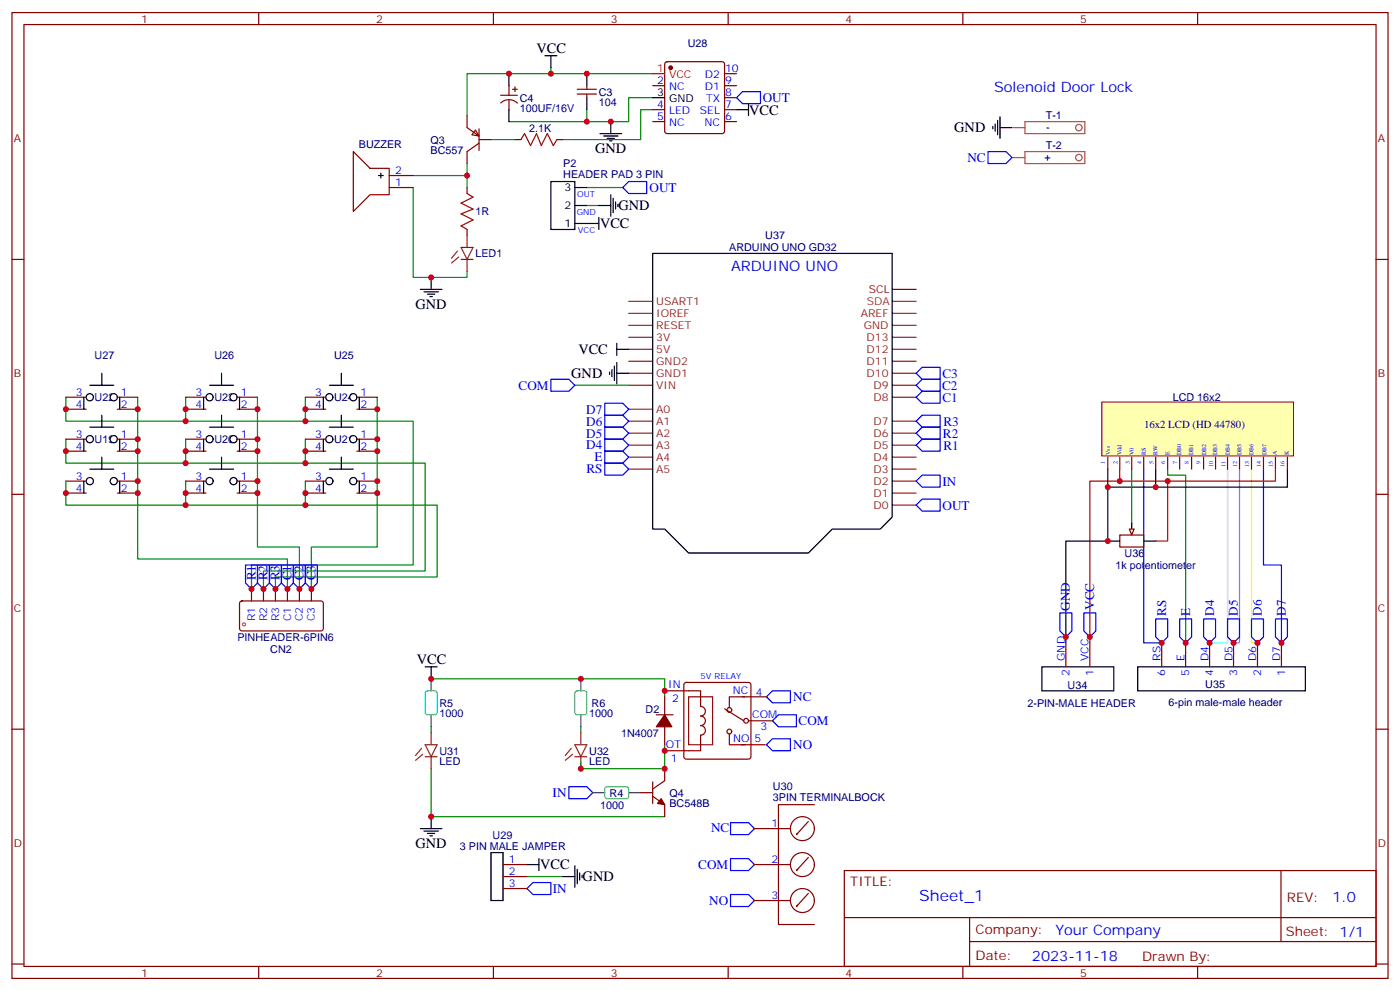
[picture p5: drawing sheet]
<svg xmlns="http://www.w3.org/2000/svg" width="412mm" height="292mm" viewBox="0 0 412 292" stroke-linecap="round" stroke-linejoin="round" font-family="sans-serif">
<g fill="none" stroke="#870000" stroke-width=".35">
<path d="M3.5 3.7h405.4v284.3h-405.4zM7.1 7.2h398.2v277.3h-398.2zM76.2 3.7v3.5M145.3 3.7v3.5M214.5 3.7v3.5M283.6 3.7v3.5M352.8 3.7v3.5M3.5 76.4h3.6M405.3 76.4h3.6M3.5 145.5h3.6M405.3 145.5h3.6M70.8 177.1l.5-.2 23.5 .1 .4 .6v7.7l-.7 .4h-23.5l-.4-.7v-7.4z"/>
<path d="M74.1 173.4v3.5M77.6 173.4v3.5M81.1 173.4v3.5M84.7 173.4v3.5M88.2 173.4v3.5M91.7 173.4v3.5M3.5 214.7h3.6M405.3 214.7h3.6M248.7 256.3h156.6v28.2h-156.6zM377.3 256.3v20.9M248.7 270.1h156.5M285.6 277.2h119.6"/>
<path d="M285.6 270.1v14.2M3.5 283.8h3.6M76.2 284.5v3.5M145.3 284.5v3.5M214.5 284.5v3.5M283.6 284.5v3.5M352.8 284.5v3.5M405.3 283.8h3.6"/>
</g>
<path d="M19.4 116.9v7.1h102.3v42.3h-47.6v7.1M40.6 116.9v47.7h44.1v8.8M54.7 116.9v7.1M75.8 116.9v44.1h12.4v12.4M90 116.9v7.1M111.1 116.9v44.1h-19.4v12.4M19.4 129.3v7h105.8v31.8h-47.6v5.3M54.7 129.3v7M90 129.3v7M19.4 141.6v7.1h109.4v21.2h-47.7v3.5M54.7 141.6v7.1M90 141.6v7.1" fill="none" stroke="#008700" stroke-width=".35"/>
<path d="M26.5 138.1h7M30 134.6v3.5" fill="none" stroke="#000" stroke-width=".35"/>
<g fill="#fff" stroke="#000" stroke-width=".35">
<circle cx="26.5" cy="141.6" r="1.06"/>
<circle cx="33.5" cy="141.6" r="1.06"/>
</g>
<path d="M19.4 141.6h6M19.4 145.2h6M34.6 141.6h6M34.6 145.2h6" fill="none" stroke="#870000" stroke-width=".35"/>
<path d="M61.7 138.1h7.1M65.3 134.6v3.5M24.7 141.6v3.6M35.3 141.6v3.6" fill="none" stroke="#000" stroke-width=".35"/>
<g fill="#fff" stroke="#000" stroke-width=".35">
<circle cx="61.7" cy="141.6" r="1.06"/>
<circle cx="68.8" cy="141.6" r="1.06"/>
</g>
<path d="M54.7 141.6h6M54.7 145.2h6M69.8 141.6h6M69.8 145.2h6" fill="none" stroke="#870000" stroke-width=".35"/>
<path d="M97 138.1h7.1M100.5 134.6v3.5M60 141.6v3.6M70.6 141.6v3.6" fill="none" stroke="#000" stroke-width=".35"/>
<g fill="#fff" stroke="#000" stroke-width=".35">
<circle cx="97" cy="141.6" r="1.06"/>
<circle cx="104.1" cy="141.6" r="1.06"/>
</g>
<path d="M90 141.6h6M90 145.2h6M105.1 141.6h6M105.1 145.2h6" fill="none" stroke="#870000" stroke-width=".35"/>
<path d="M26.5 125.8h7M30 122.2v3.6M95.2 141.6v3.6M105.8 141.6v3.6" fill="none" stroke="#000" stroke-width=".35"/>
<g fill="#fff" stroke="#000" stroke-width=".35">
<circle cx="26.5" cy="129.3" r="1.06"/>
<circle cx="33.5" cy="129.3" r="1.06"/>
</g>
<path d="M19.4 129.3h6M19.4 132.8h6M34.6 129.3h6M34.6 132.8h6" fill="none" stroke="#870000" stroke-width=".35"/>
<path d="M24.7 129.3v3.5M35.3 129.3v3.5M61.7 125.8h7.1M65.3 122.2v3.6" fill="none" stroke="#000" stroke-width=".35"/>
<g fill="#fff" stroke="#000" stroke-width=".35">
<circle cx="61.7" cy="129.3" r="1.06"/>
<circle cx="68.8" cy="129.3" r="1.06"/>
</g>
<path d="M54.7 129.3h6M54.7 132.8h6M69.8 129.3h6M69.8 132.8h6" fill="none" stroke="#870000" stroke-width=".35"/>
<path d="M60 129.3v3.5M70.6 129.3v3.5M97 125.8h7.1M100.5 122.2v3.6" fill="none" stroke="#000" stroke-width=".35"/>
<g fill="#fff" stroke="#000" stroke-width=".35">
<circle cx="97" cy="129.3" r="1.06"/>
<circle cx="104.1" cy="129.3" r="1.06"/>
</g>
<path d="M90 129.3h6M90 132.8h6M105.1 129.3h6M105.1 132.8h6" fill="none" stroke="#870000" stroke-width=".35"/>
<path d="M97 113.4h7.1M100.5 109.9v3.5M95.2 129.3v3.5M105.8 129.3v3.5" fill="none" stroke="#000" stroke-width=".35"/>
<g fill="#fff" stroke="#000" stroke-width=".35">
<circle cx="97" cy="116.9" r="1.06"/>
<circle cx="104.1" cy="116.9" r="1.06"/>
</g>
<path d="M90 116.9h6M105.1 116.9h6M90 120.5h6M105.1 120.5h6" fill="none" stroke="#870000" stroke-width=".35"/>
<path d="M61.7 113.4h7.1M65.3 109.9v3.5M95.2 116.9v3.6M105.8 116.9v3.6" fill="none" stroke="#000" stroke-width=".35"/>
<g fill="#fff" stroke="#000" stroke-width=".35">
<circle cx="61.7" cy="116.9" r="1.06"/>
<circle cx="68.8" cy="116.9" r="1.06"/>
</g>
<path d="M54.7 116.9h6M69.8 116.9h6M54.7 120.5h6M69.8 120.5h6" fill="none" stroke="#870000" stroke-width=".35"/>
<path d="M26.5 113.4h7M30 109.9v3.5M60 116.9v3.6M70.6 116.9v3.6" fill="none" stroke="#000" stroke-width=".35"/>
<g fill="#fff" stroke="#000" stroke-width=".35">
<circle cx="26.5" cy="116.9" r="1.06"/>
<circle cx="33.5" cy="116.9" r="1.06"/>
</g>
<g fill="none" stroke="#870000" stroke-width=".35">
<path d="M196 18.4l.5-.2h16.2l.5 .2 .2 .5v19.7l-.2 .5-.5 .2h-16.2l-.5-.2-.2-.5v-19.7zM137.6 34v3.6l3.5 2.4M140.1 38.3l1 1.7-2.1-.3zM141.1 37.9v6.4M147.5 28h4.9M147.5 30.3a3.5 3.5 0 0 1 4.9 0M149.9 25.2v2.8M149.9 29.5v2.8M151 26.3h1.4M151.7 25.6v1.4M170 27.7h5.7M170 26.3h5.7"/>
<path d="M172.9 25.2v1.1M172.9 27.7v1.1M192.3 25.2h3.5M192.3 32.3h3.5M192.3 35.8h3.5M213.4 25.2h3.6M213.4 32.3h3.6M213.4 35.8h3.6M213.4 28.8h3.6M213.4 21.7h3.6M104.1 44.6l4.9 5h5.7v7.7h-5.7l-4.9 5zM114.7 55.2h7"/>
<path d="M114.7 51.7h7M137.6 55.2v1.8M141.1 42.2l-3.5 2.4v3.6M141.1 41.1h3.5M151.7 41.1h1.8M164 41.1h1.8M137.6 67.6v1.7M19.4 116.9h6M34.6 116.9h6M19.4 120.5h6M34.6 120.5h6M314 189.3v7"/>
<path d="M321 189.3v7M342.2 189.3v7M349.2 189.3v7M356.3 189.3v7M363.4 189.3v7M370.4 189.3v7M377.5 189.3v7M193.3 210.4h5M195.8 203.4h10.6v4.6a1.41 1.41 0 0 1 1.4 1.4 1.41 1.41 0 0 1-1.4 1.4 1.41 1.41 0 0 1 1.4 1.4 1.41 1.41 0 0 1-1.4 1.4 1.41 1.41 0 0 1 1.4 1.4 1.41 1.41 0 0 1-1.4 1.4v4.6h-10.6M195.8 205.1v5.3M195.8 214v5.3M201.7 201.1l.4-.2h18.4l.5 .2 .2 .5v21.2l-.2 .5-.5 .2h-18.4l-.5-.2-.2-.5v-21.2z"/>
<path d="M213.4 208.7l5.7 3.5M214.8 216.1v3.2h4.6M218.4 219.3h7M218.7 205.1h7.1M219.4 205.1h-4.6v3.2M220.5 212.2h7M188.7 233.4h3.6M192.3 234.4l3.5 2.5v3.5M192.3 230.2v6.3M195.8 226.3v3.5l-3.5 2.5M239.9 236.9h-10.6v35.3h10.6M148.2 254.5h7"/>
<path d="M148.2 258.1h7M222.2 254.5h10.6M222.2 243.9h10.6M238.1 241.8l-3.5 3.9 .3-.3M238.1 252.4l-3.5 3.9 .3-.4M148.2 261.6h7M222.2 265.1h10.6M238.1 263l-3.5 3.9 .3-.4"/>
<circle cx="214.8" cy="215.4" r=".71"/>
<circle cx="214.8" cy="209" r=".71"/>
<circle cx="219.8" cy="212.2" r=".71"/>
<circle cx="236.4" cy="243.9" r="3.5"/>
<circle cx="236.4" cy="254.5" r="3.5"/>
<circle cx="236.4" cy="265.1" r="3.5"/>
</g>
<g fill="none" stroke="#000" stroke-width=".35">
<path d="M160.5 16.4h3.5M162.3 16.4v3.5M149.9 21.7v3.5M149.9 32.3v3.5M172.9 21.7v3.5M172.9 28.8v3.5M176.7 39.3h6.4M179.9 35.8v3.5M192.3 28.8h3.5M217 32.3h3.5M220.5 30.5v3.5M111.5 51.7h1.4"/>
<path d="M112.2 51v1.4M162.3 53.4h7v14.2h-7zM169.3 55.2h3.6M177.8 40h4.2M178.9 40.7h2.1M179.6 41.5h.7M179.9 57.3v6.4M180.6 58.4v4.2M181.3 59.4v2.2M169.3 65.8h7.1M169.3 60.5h3.6M176.4 64v3.6"/>
<path d="M176.4 60.5h3.5M182 60.1v.8M123.8 85.2h6.4M124.9 85.9h4.2M125.9 86.6h2.2M126.6 87.3h.8M127 81.7v3.5M24.7 116.9v3.6M35.3 116.9v3.6M326.3 138.1v5.3h14.1v-5.3M379.2 138.1v5.3h-38.8M326.3 143.4v15.9h-12.3v30"/>
<path d="M125.2 196.3h3.6M127 196.3v3.5M306.9 196.3h21.2v7.1h-21.2zM335.1 196.3h49.4v7.1h-49.4zM123.8 243.9h6.4M124.9 244.7h4.2M125.9 245.4h2.2M126.6 246.1h.8M127 240.4v3.5M144.6 251h3.6v14.1h-3.6zM155.2 254.5h3.5M158.7 252.8v3.5"/>
<path d="M165.8 258.1h3.5M169.3 254.9v6.3M170 255.9v4.3M170.7 257v2.1M171.4 257.7v.7"/>
</g>
<g fill="none" stroke="#008700" stroke-width=".35">
<path d="M162.3 19.9v1.8M172.9 32.3v3.5M192.3 28.8h-7.1v7h-35.3M192.3 32.3h-3.6v8.8h-22.9M192.3 21.7h-54.7v12.3M121.7 55.2v26.5h15.9v-1.8M137.6 48.2v3.5h-15.9M137.6 51.7v3.5M144.6 41.1h7.1M172.9 55.2h10.5M172.9 60.5h3.5M333.4 138.1v15.9"/>
<path d="M344 138.1v1.8h5.2v49.4M127 199.8h68.8v5.3M127 214v1.7M171.1 214v1.7M195.8 219.3v7h-24.7v-1.8M127 226.3v14.1h68.8M155.2 258.1h10.6"/>
</g>
<path d="M217 28.8l1.7-1.8h5.3v3.5h-5.3zM185.2 53.4h5.3v3.6h-5.3l-1.8-1.8zM372.2 138.1v28.2h5.3v23M225.8 219.3l1.7-1.8h5.3v3.5h-5.3zM227.5 212.2l1.8-1.8h5.3v3.6h-5.3zM227.5 203.4h5.3v3.5h-5.3l-1.7-1.8zM167.6 231.6h5.3l1.7 1.8-1.7 1.7h-5.3zM215.2 252.8h5.3l1.7 1.7-1.7 1.8h-5.3zM215.2 242.2h5.3l1.7 1.7-1.7 1.8h-5.3zM155.2 261.6l1.8-1.8h5.3v3.5h-5.3zM215.2 263.3h5.3l1.7 1.8-1.7 1.8h-5.3z" fill="none" stroke="#00f" stroke-width=".35"/>
<g fill="none" stroke="#8c2424" stroke-width=".35">
<path d="M134.8 73.9l-1.8 2.1M135.1 75.7l-2.1 1.7M135.8 72.8h3.5l-1.7 3.6zM135.8 76.4h3.5M137.6 69.3v3.5M137.6 76.4v3.5M125.2 219.3h3.6l-1.8 3.5zM127 215.7v3.6M169.3 219.3h3.6l-1.8 3.5zM171.1 215.7v3.6M124.2 220.3l-1.8 2.1M124.5 222.1l-2.1 1.7"/>
<path d="M125.2 222.8h3.6M127 222.8v3.5M168.3 220.3l-1.8 2.1M168.6 222.1l-2.1 1.7M169.3 222.8h3.6M171.1 222.8v3.5"/>
</g>
<path d="M137.6 57l1.7 1-3.5 1.8 3.5 1.8-3.5 1.4 3.5 1.7-3.5 1.8 1.8 1.1M153.5 41.1l1-1.8 1.8 3.6 1.7-3.6 1.5 3.6 1.7-3.6 1.8 3.6 1-1.8" fill="none" stroke="#a10000" stroke-width=".35"/>
<g fill="#870000" stroke="#870000" stroke-width=".35">
<path d="M194.7 235.1l1.1 1.8-2.1-.4z"/>
<path d="M195.8 210.4l2.1 3.6h-4.6z"/>
<circle cx="197.6" cy="19.9" r=".53"/>
</g>
<path d="M192.3 21.7h3.5M329.8 138.1v3.5h45.9v-3.5M329.8 141.6h-8.8v47.7M344 141.6v17.7h-3.6" fill="none" stroke="#f00" stroke-width=".35"/>
<path d="M127 199.8v3.6M171.1 199.8v3.6M127 210.4v3.6M171.1 210.4v3.6M174.6 233.4h3.6M185.2 233.4h3.5" fill="none" stroke="#4a4a4a" stroke-width=".35"/>
<path d="M125.5 203.6l.4-.2h2.2l.6 .4 .1 5.9-.5 .7h-2.4l-.6-.4-.1-5.9zM169.6 203.6l.4-.2h2.2l.6 .4 .1 5.9-.5 .7h-2.4l-.6-.4-.1-5.9zM178.4 231.8l.5-.2 5.9 .1 .4 .6-.1 2.4-.6 .4h-5.9l-.4-.7v-2.1z" fill="none" stroke="#00b5bf" stroke-width=".35"/>
<path d="M202.8 205.1h7.1v14.2h-7.1z" fill="none" stroke="#870f00" stroke-width=".35"/>
<path d="M361.6 138.1v51.2h-5.3" fill="none" stroke="#0ff" stroke-width=".35"/>
<path d="M365.1 138.1v51.2h-1.7" fill="none" stroke="#f0f" stroke-width=".35"/>
<path d="M368.7 138.1v51.2h1.7" fill="none" stroke="#ff0" stroke-width=".35"/>
<path d="M336.9 138.1v51.2h5.3" fill="none" stroke="#009" stroke-width=".35"/>
<path d="M324.6 118.4h56.4v15.8h-56.4z" fill="#ffffb0" stroke="#800000" stroke-width=".29"/>
<g fill="none" stroke="#870000" stroke-width=".35">
<path d="M326.3 134.6v3.5M329.8 134.6v3.5M333.4 134.6v3.5M336.9 134.6v3.5M340.4 134.6v3.5M344 134.6v3.5M347.5 134.6v3.5M351 134.6v3.5M354.5 134.6v3.5M358.1 134.6v3.5M361.6 134.6v3.5M365.1 134.6v3.5"/>
<path d="M368.7 134.6v3.5M372.2 134.6v3.5M375.7 134.6v3.5M379.2 134.6v3.5M329.8 157.5h7.1v3.5h-7.1z"/>
</g>
<path d="M326.3 159.3h3.5M333.4 154v1.8M336.9 159.3h3.5" fill="none" stroke="#000" stroke-width=".35"/>
<path d="M332.7 155.8h1.4l-.7 1.7z" fill="#f0f0f0" stroke="#870000" stroke-width=".35"/>
<g fill="none" stroke="#8c2424" stroke-width=".35">
<path d="M185.2 99.3h7.1M185.2 95.8h7.1M185.2 92.3h7.1M185.2 88.7h7.1M262.8 99.3h7.1M262.8 95.8h7.1M262.8 92.3h7.1M185.2 113.4h7.1M185.2 109.9h7.1M185.2 106.4h7.1M185.2 102.8h7.1M262.8 116.9h7.1"/>
<path d="M262.8 113.4h7.1M262.8 109.9h7.1M262.8 106.4h7.1M262.8 102.8h7.1M185.2 138.1h7.1M185.2 134.6h7.1M185.2 131.1h7.1M185.2 127.5h7.1M185.2 124h7.1M185.2 120.5h7.1M262.8 138.1h7.1M262.8 134.6h7.1"/>
<path d="M262.8 131.1h7.1M262.8 127.5h7.1M262.8 124h7.1M262.8 148.7h7.1M262.8 145.2h7.1M262.8 141.6h7.1"/>
</g>
<path d="M262.8 88.7h7.1" fill="none" stroke="#933" stroke-width=".35"/>
<path d="M262.8 85.2h7.1" fill="none" stroke="#900" stroke-width=".35"/>
<g fill="none" stroke="#000" stroke-width=".35">
<path d="M292.5 37.2v.7M293.2 36.5v2.1M293.9 35.5v4.2M294.6 37.6h3.5M294.6 34.4v6.3M192.3 74.6h70.5v77.6l-3.5 3.6h-14.1l-7.1 7h-35.3l-7-7h-3.5zM179.6 109.5v.7M180.3 108.8v2.1M181 107.8v4.2M181.7 102.8h3.5M181.7 101.1v3.5M181.7 106.7v6.4"/>
<path d="M181.7 109.9h3.5"/>
</g>
<g fill="none" stroke="#00f" stroke-width=".35">
<path d="M291 44.6h5.3l1.8 1.8-1.8 1.8h-5.3zM162.3 111.7h5.3l1.7 1.7-1.7 1.8h-5.3zM178.2 118.7h5.2l1.8 1.8-1.8 1.7h-5.2zM269.9 116.9l1.7-1.7h5.3v3.5h-5.3zM269.9 109.9l1.7-1.8h5.3v3.6h-5.3zM271.6 111.7h5.3v3.5h-5.3l-1.7-1.8zM178.2 136.3h5.2l1.8 1.8-1.8 1.8h-5.2zM178.2 132.8h5.2l1.8 1.8-1.8 1.7h-5.2zM178.2 129.3h5.2l1.8 1.8-1.8 1.7h-5.2zM178.2 125.8h5.2l1.8 1.7-1.8 1.8h-5.2zM178.2 122.2h5.2l1.8 1.8-1.8 1.8h-5.2zM269.9 131.1l1.7-1.8h5.3v3.5h-5.3z"/>
<path d="M269.9 124l1.7-1.8h5.3v3.6h-5.3zM271.6 125.8h5.3v3.5h-5.3l-1.7-1.8zM269.9 141.6l1.7-1.7h5.3v3.5h-5.3zM269.9 148.7l1.7-1.8h5.3v3.6h-5.3zM72.3 166.3h3.5v5.3l-1.7 1.8-1.8-1.8zM75.8 166.3h3.6v5.3l-1.8 1.8-1.8-1.8zM79.4 166.3h3.5v5.3l-1.8 1.8-1.7-1.8zM82.9 166.3h3.5v5.3l-1.7 1.8-1.8-1.8zM86.4 166.3h3.6v5.3l-1.8 1.8-1.8-1.8zM90 166.3h3.5v5.3l-1.8 1.8-1.7-1.8zM312.2 180.4h3.5v5.3l-1.7 1.8-1.8-1.8zM319.3 180.4h3.5v5.3l-1.8 1.8-1.7-1.8z"/>
<path d="M340.4 182.2h3.6v5.3l-1.8 1.8-1.8-1.8zM347.5 182.2h3.5v5.3l-1.8 1.8-1.7-1.8zM354.5 182.2h3.6v5.3l-1.8 1.8-1.8-1.8zM361.6 182.2h3.5v5.3l-1.7 1.8-1.8-1.8zM368.7 182.2h3.5v5.3l-1.8 1.8-1.7-1.8zM375.7 182.2h3.5v5.3l-1.7 1.8-1.8-1.8z"/>
</g>
<path d="M298.4 37.6h3.5M301.9 35.8h17.7v3.5h-17.7zM318.7 37.6a.95 .95 0 0 0-1.3-.9 .95 .95 0 0 0-.2 1.6 .95 .95 0 0 0 1.5-.6M298.4 46.4h3.5M301.9 44.6h17.7v3.6h-17.7zM318.7 46.4a.95 .95 0 0 0-1.3-.9 .95 .95 0 0 0-.2 1.6 .95 .95 0 0 0 1.5-.5" fill="none" stroke="#a64a4a" stroke-width=".35"/>
<path d="M169.3 113.4h15.9" fill="none" stroke="#008700" stroke-width=".35"/>
<g fill="#c00">
<circle cx="90" cy="145.2" r=".88"/>
<circle cx="54.7" cy="145.2" r=".88"/>
<circle cx="19.4" cy="145.2" r=".88"/>
<circle cx="90" cy="148.7" r=".88"/>
<circle cx="54.7" cy="148.7" r=".88"/>
<circle cx="90" cy="132.8" r=".88"/>
<circle cx="54.7" cy="132.8" r=".88"/>
<circle cx="19.4" cy="132.8" r=".88"/>
<circle cx="90" cy="136.3" r=".88"/>
<circle cx="54.7" cy="136.3" r=".88"/>
<circle cx="90" cy="120.5" r=".88"/>
<circle cx="90" cy="124" r=".88"/>
<circle cx="54.7" cy="120.5" r=".88"/>
<circle cx="54.7" cy="124" r=".88"/>
<circle cx="19.4" cy="120.5" r=".88"/>
<circle cx="75.8" cy="145.2" r=".88"/>
<circle cx="75.8" cy="141.6" r=".88"/>
<circle cx="75.8" cy="132.8" r=".88"/>
<circle cx="75.8" cy="129.3" r=".88"/>
<circle cx="75.8" cy="120.5" r=".88"/>
<circle cx="40.6" cy="145.2" r=".88"/>
<circle cx="40.6" cy="141.6" r=".88"/>
<circle cx="40.6" cy="132.8" r=".88"/>
<circle cx="40.6" cy="129.3" r=".88"/>
<circle cx="40.6" cy="120.5" r=".88"/>
<circle cx="179.9" cy="35.8" r=".88"/>
<circle cx="127" cy="81.7" r=".88"/>
<circle cx="172.9" cy="35.8" r=".88"/>
<circle cx="137.6" cy="51.7" r=".88"/>
<circle cx="149.9" cy="21.7" r=".88"/>
<circle cx="162.3" cy="21.7" r=".88"/>
<circle cx="172.9" cy="21.7" r=".88"/>
<circle cx="127" cy="240.4" r=".88"/>
<circle cx="127" cy="199.8" r=".88"/>
<circle cx="171.1" cy="199.8" r=".88"/>
<circle cx="195.8" cy="226.3" r=".88"/>
<circle cx="195.8" cy="203.4" r=".88"/>
<circle cx="171.1" cy="226.3" r=".88"/>
<circle cx="195.8" cy="221" r=".88"/>
<circle cx="111.1" cy="120.5" r=".88"/>
<circle cx="111.1" cy="129.3" r=".88"/>
<circle cx="111.1" cy="132.8" r=".88"/>
<circle cx="111.1" cy="141.6" r=".88"/>
<circle cx="111.1" cy="145.2" r=".88"/>
<circle cx="329.8" cy="141.6" r=".88"/>
<circle cx="326.3" cy="159.3" r=".88"/>
<circle cx="344" cy="141.6" r=".88"/>
<circle cx="326.3" cy="143.4" r=".88"/>
<circle cx="340.4" cy="143.4" r=".88"/>
<circle cx="314" cy="187.5" r=".88"/>
<circle cx="321" cy="187.5" r=".88"/>
<circle cx="342.2" cy="189.3" r=".88"/>
<circle cx="349.3" cy="189.3" r=".88"/>
<circle cx="356.3" cy="189.3" r=".88"/>
<circle cx="363.4" cy="189.3" r=".88"/>
<circle cx="370.4" cy="189.3" r=".88"/>
<circle cx="377.5" cy="189.3" r=".88"/>
<circle cx="74.1" cy="173.4" r=".88"/>
<circle cx="77.6" cy="173.4" r=".88"/>
<circle cx="81.1" cy="173.4" r=".88"/>
<circle cx="84.7" cy="173.4" r=".88"/>
<circle cx="88.2" cy="173.4" r=".88"/>
<circle cx="91.7" cy="173.4" r=".88"/>
</g>
<text font-size="4.6" fill="#00f" x="270.8" y="265.3">Sheet_1</text>
<g font-size="4.2">
<text x="158" y="15.7">VCC</text>
<text x="220.7" y="33.7">VCC</text>
<text x="281.1" y="39">GND</text>
<text x="175.3" y="45">GND</text>
<text x="182.2" y="61.9">GND</text>
<text x="176.7" y="67.2">VCC</text>
<text x="122.4" y="90.8">GND</text>
<text x="170.4" y="104.2">VCC</text>
<text x="168.3" y="111.3">GND</text>
<text x="122.8" y="195.6">VCC</text>
<text x="122.4" y="249.6">GND</text>
<text x="159.1" y="255.9">VCC</text>
<text x="171.6" y="259.5">GND</text>
</g>
<g font-size="4.2" fill="#00f">
<text x="292.8" y="27">Solenoid Door Lock</text>
<text x="215.4" y="79.7">ARDUINO UNO</text>
<text x="392.5" y="265.6">1.0</text>
<text x="310.9" y="275.1">Your Company</text>
<text x="304" y="282.9">2023-11-18</text>
</g>
<g font-size="3.9" fill="#00f">
<text x="224.7" y="30.1">OUT</text>
<text x="285" y="47.6">NC</text>
<text x="191.3" y="56.7">OUT</text>
<text x="277.6" y="111.2">C3</text>
<text x="152.8" y="114.7">COM</text>
<text x="277.5" y="114.7">C2</text>
<text x="277.6" y="118.3">C1</text>
<text x="172.7" y="125.3">D6</text>
<text x="172.7" y="121.7">D7</text>
<text x="277.9" y="125.3">R3</text>
<text x="172.7" y="128.8">D5</text>
<text x="277.8" y="128.8">R2</text>
<text x="172.7" y="132.3">D4</text>
<text x="175.1" y="135.9">E</text>
<text x="277.9" y="132.4">R1</text>
<text x="172.8" y="139.4">RS</text>
<text x="277.6" y="143">IN</text>
<text x="277.6" y="150">OUT</text>
<text x="75.3" y="170.9" transform="rotate(-90 75.3 170.9)">R1</text>
<text x="78.8" y="170.9" transform="rotate(-90 78.8 170.9)">R2</text>
<text x="82.4" y="170.9" transform="rotate(-90 82.4 170.9)">R3</text>
<text x="85.9" y="170.9" transform="rotate(-90 85.9 170.9)">C1</text>
<text x="89.4" y="170.9" transform="rotate(-90 89.4 170.9)">C2</text>
<text x="93" y="170.9" transform="rotate(-90 93 170.9)">C3</text>
<text x="315.2" y="179.7" transform="rotate(-90 315.2 179.7)">GND</text>
<text x="322.3" y="179.6" transform="rotate(-90 322.3 179.6)">VCC</text>
<text x="343.5" y="181.3" transform="rotate(-90 343.5 181.3)">RS</text>
<text x="350.6" y="181.3" transform="rotate(-90 350.6 181.3)">E</text>
<text x="357.6" y="181.3" transform="rotate(-90 357.6 181.3)">D4</text>
<text x="364.7" y="181.3" transform="rotate(-90 364.7 181.3)">D5</text>
<text x="371.7" y="181.3" transform="rotate(-90 371.7 181.3)">D6</text>
<text x="378.8" y="181.3" transform="rotate(-90 378.8 181.3)">D7</text>
<text x="233.7" y="206.5">NC</text>
<text x="235.3" y="213.6">COM</text>
<text x="233.6" y="220.6">NO</text>
<text x="162.8" y="234.6">IN</text>
<text x="209.5" y="245">NC</text>
<text x="205.7" y="255.8">COM</text>
<text x="162.9" y="262.8">IN</text>
<text x="208.9" y="266.4">NO</text>
</g>
<g font-size="3.9" fill="#800">
<text x="250.5" y="260.9">TITLE:</text>
<text x="379.1" y="265.6">REV:</text>
<text x="287.4" y="275.1">Company:</text>
<text x="378.7" y="275.7">Sheet: 1/1</text>
<text x="287.4" y="282.8">Date:</text>
<text x="336.4" y="282.8">Drawn By:</text>
</g>
<g font-size="3.2" fill="#800">
<text x="41.6" y="6.7">1</text>
<text x="110.8" y="6.7">2</text>
<text x="179.9" y="6.7">3</text>
<text x="249.1" y="6.7">4</text>
<text x="318.2" y="6.7">5</text>
<text x="4.1" y="41.8">A</text>
<text x="405.9" y="41.8">A</text>
<text x="4.1" y="110.9">B</text>
<text x="405.9" y="110.9">B</text>
<text x="4.1" y="180.1">C</text>
<text x="405.9" y="180.1">C</text>
<text x="4.1" y="249.2">D</text>
<text x="405.9" y="249.2">D</text>
<text x="41.6" y="287.5">1</text>
<text x="110.8" y="287.5">2</text>
<text x="179.9" y="287.5">3</text>
<text x="249.1" y="287.5">4</text>
<text x="318.2" y="287.5">5</text>
</g>
<g font-size="3.2" fill="#000080">
<text x="202.6" y="13.9">U28</text>
<text x="153.1" y="29.9">C4</text>
<text x="176.4" y="28.2">C3</text>
<text x="153.1" y="33.1">100UF/16V</text>
<text x="176.4" y="31.3">104</text>
<text x="308.1" y="35.2">T-1</text>
<text x="155.9" y="38.7">2.1K</text>
<text x="308.1" y="38.7">-</text>
<text x="105.7" y="43.6">BUZZER</text>
<text x="126.8" y="45.4">BC557</text>
<text x="126.8" y="42.3">Q3</text>
<text x="307.7" y="47.5">+</text>
<text x="308.1" y="44">T-2</text>
<text x="165.9" y="52.4">HEADER PAD 3 PIN</text>
<text x="165.9" y="49.2">P2</text>
<text x="140.1" y="63.4">1R</text>
<text x="225.4" y="70.4">U37</text>
<text x="140.1" y="75.8">LED1</text>
<text x="214.8" y="73.9">ARDUINO UNO GD32</text>
<text x="27.9" y="105.7">U27</text>
<text x="63.2" y="105.7">U26</text>
<text x="98.4" y="105.7">U25</text>
<text x="27.9" y="118">U22</text>
<text x="63.2" y="118">U23</text>
<text x="98.4" y="118">U24</text>
<text x="345.5" y="118.1">LCD 16x2</text>
<text x="337" y="126">16x2 LCD (HD 44780)</text>
<text x="27.9" y="130.4">U19</text>
<text x="63.2" y="130.4">U20</text>
<text x="98.4" y="130.4">U21</text>
<text x="328.6" y="167.4">1k potentiometer</text>
<text x="331.3" y="164">U36</text>
<text x="69.9" y="188.7">PINHEADER-6PIN6</text>
<text x="79.6" y="192.2">CN2</text>
<text x="314.5" y="202.8">U34</text>
<text x="355" y="202.7">U35</text>
<text x="129.5" y="208.1">R5</text>
<text x="174.3" y="208.1">R6</text>
<text x="190.2" y="209.8">D2</text>
<text x="302.7" y="208.1">2-PIN-MALE HEADER</text>
<text x="344.2" y="208">6-pin male-male header</text>
<text x="129.5" y="211.2">1000</text>
<text x="173.6" y="211.2">1000</text>
<text x="183" y="216.9">1N4007</text>
<text x="129.5" y="225.3">LED</text>
<text x="129.5" y="222.2">U31</text>
<text x="173.6" y="225.3">LED</text>
<text x="173.6" y="222.2">U32</text>
<text x="227.7" y="232.7">U30</text>
<text x="176.8" y="238.1">1000</text>
<text x="179.6" y="234.5">R4</text>
<text x="197.2" y="237.7">BC548B</text>
<text x="197.2" y="234.5">Q4</text>
<text x="227.7" y="235.8">3PIN TERMINALBOCK</text>
<text x="135.5" y="250.4">3 PIN MALE JAMPER</text>
<text x="145.1" y="246.9">U29</text>
</g>
<g font-size="3.2" fill="#f00">
<text x="193.6" y="21.3">1</text>
<text x="197.1" y="23.1">VCC</text>
</g>
<g font-size="3.2" fill="#00f">
<text x="207.7" y="23.1">D2</text>
<text x="213.6" y="21.3">10</text>
<text x="193.6" y="24.9">2</text>
<text x="197.1" y="26.6">NC</text>
<text x="207.7" y="26.6">D1</text>
<text x="213.6" y="28.4">8</text>
<text x="213.6" y="24.9">9</text>
<text x="193.6" y="31.9">4</text>
<text x="193.6" y="35.5">5</text>
<text x="197.1" y="33.7">LED</text>
<text x="206.2" y="33.7">SEL</text>
<text x="208" y="30.2">TX</text>
<text x="213.6" y="35.5">6</text>
<text x="213.6" y="31.9">7</text>
<text x="197.1" y="37.2">NC</text>
<text x="207.5" y="37.2">NC</text>
<text x="116.4" y="51.3">2</text>
<text x="116.4" y="54.9">1</text>
<text x="22.3" y="116.6">3</text>
<text x="35.6" y="116.6">1</text>
<text x="57.6" y="116.6">3</text>
<text x="70.9" y="116.6">1</text>
<text x="92.9" y="116.6">3</text>
<text x="106.2" y="116.6">1</text>
<text x="22.3" y="120.1">4</text>
<text x="35.6" y="120.1">2</text>
<text x="57.6" y="120.1">4</text>
<text x="70.9" y="120.1">2</text>
<text x="92.9" y="120.1">4</text>
<text x="106.2" y="120.1">2</text>
<text x="22.3" y="128.9">3</text>
<text x="35.6" y="128.9">1</text>
<text x="57.6" y="128.9">3</text>
<text x="70.9" y="128.9">1</text>
<text x="92.9" y="128.9">3</text>
<text x="106.2" y="128.9">1</text>
<text x="22.3" y="132.5">4</text>
<text x="35.6" y="132.5">2</text>
<text x="57.6" y="132.5">4</text>
<text x="70.9" y="132.5">2</text>
<text x="92.9" y="132.5">4</text>
<text x="106.2" y="132.5">2</text>
<text x="22.3" y="141.3">3</text>
<text x="35.6" y="141.3">1</text>
<text x="57.6" y="141.3">3</text>
<text x="70.9" y="141.3">1</text>
<text x="92.9" y="141.3">3</text>
<text x="106.2" y="141.3">1</text>
<text x="22.3" y="144.8">4</text>
<text x="35.6" y="144.8">2</text>
<text x="57.6" y="144.8">4</text>
<text x="70.9" y="144.8">2</text>
<text x="92.9" y="144.8">4</text>
<text x="106.2" y="144.8">2</text>
<text x="313.6" y="194.6" transform="rotate(-90 313.6 194.6)">GND</text>
<text x="320.7" y="194.6" transform="rotate(-90 320.7 194.6)">VCC</text>
<text x="341.8" y="194.6" transform="rotate(-90 341.8 194.6)">RS</text>
<text x="348.9" y="194.6" transform="rotate(-90 348.9 194.6)">E</text>
<text x="356" y="194.6" transform="rotate(-90 356 194.6)">D4</text>
<text x="363" y="194.6" transform="rotate(-90 363 194.6)">D5</text>
<text x="370.1" y="194.6" transform="rotate(-90 370.1 194.6)">D6</text>
<text x="377.1" y="194.6" transform="rotate(-90 377.1 194.6)">D7</text>
<text x="196.8" y="202.7">IN</text>
<text x="315" y="199" transform="rotate(-90 315 199)">2</text>
<text x="322.1" y="199" transform="rotate(-90 322.1 199)">1</text>
<text x="343.3" y="199" transform="rotate(-90 343.3 199)">6</text>
<text x="350.3" y="199" transform="rotate(-90 350.3 199)">5</text>
<text x="357.4" y="199" transform="rotate(-90 357.4 199)">4</text>
<text x="364.4" y="199" transform="rotate(-90 364.4 199)">3</text>
<text x="371.5" y="199" transform="rotate(-90 371.5 199)">2</text>
<text x="378.5" y="199" transform="rotate(-90 378.5 199)">1</text>
<text x="198" y="206.6">2</text>
<text x="215.9" y="204.4">NC</text>
<text x="222.6" y="204.8">4</text>
<text x="221.6" y="211.5">COM</text>
<text x="224" y="215">3</text>
<text x="196.1" y="220.3">OT</text>
<text x="216" y="218.5">NO</text>
<text x="222.2" y="218.5">5</text>
<text x="197.7" y="224.2">1</text>
<text x="227.3" y="243.6">1</text>
<text x="149.9" y="254.2">1</text>
<text x="149.9" y="257.7">2</text>
<text x="227.3" y="254.2">2</text>
<text x="149.9" y="261.2">3</text>
<text x="227.3" y="264.8">3</text>
</g>
<g font-size="3.2">
<text x="193.6" y="28.4">3</text>
<text x="197.1" y="30.2">GND</text>
<text x="166.3" y="56.3">3</text>
<text x="166.3" y="61.6">2</text>
<text x="166.3" y="66.9">1</text>
</g>
<g font-size="3.2" fill="#8d2323">
<text x="193.3" y="89.8">USART1</text>
<text x="193.3" y="93.3">IOREF</text>
<text x="253.6" y="93.3">AREF</text>
<text x="193.3" y="100.4">3V</text>
<text x="193.3" y="96.8">RESET</text>
<text x="254.5" y="96.8">GND</text>
<text x="255.3" y="100.4">D13</text>
<text x="193.3" y="107.4">GND2</text>
<text x="193.3" y="103.9">5V</text>
<text x="255.3" y="107.4">D11</text>
<text x="255.3" y="103.9">D12</text>
<text x="193.3" y="110.9">GND1</text>
<text x="255.3" y="110.9">D10</text>
<text x="193.3" y="114.5">VIN</text>
<text x="257.3" y="118">D8</text>
<text x="257.3" y="114.5">D9</text>
<text x="193.3" y="125.1">A1</text>
<text x="193.3" y="121.5">A0</text>
<text x="257.3" y="125.1">D7</text>
<text x="193.3" y="128.6">A2</text>
<text x="257.3" y="128.6">D6</text>
<text x="193.3" y="135.6">A4</text>
<text x="193.3" y="132.1">A3</text>
<text x="257.3" y="135.6">D4</text>
<text x="257.3" y="132.1">D5</text>
<text x="193.3" y="139.2">A5</text>
<text x="257.3" y="142.7">D2</text>
<text x="257.3" y="139.2">D3</text>
<text x="257.3" y="149.8">D0</text>
<text x="257.3" y="146.2">D1</text>
</g>
<text font-size="3.2" fill="#933" x="255.3" y="89.8">SDA</text>
<text font-size="3.2" fill="#900" x="256" y="86.3">SCL</text>
<g font-size="3.2" fill="#03c">
<text x="75.1" y="182.9" transform="rotate(-90 75.1 182.9)">R1</text>
<text x="78.7" y="182.9" transform="rotate(-90 78.7 182.9)">R2</text>
<text x="82.2" y="182.9" transform="rotate(-90 82.2 182.9)">R3</text>
<text x="85.7" y="182.9" transform="rotate(-90 85.7 182.9)">C1</text>
<text x="89.3" y="182.9" transform="rotate(-90 89.3 182.9)">C2</text>
<text x="92.8" y="182.9" transform="rotate(-90 92.8 182.9)">C3</text>
</g>
<g font-size="2.5" fill="#00f">
<text x="170" y="58">OUT</text>
<text x="169.9" y="63.3">GND</text>
<text x="170.2" y="68.6">VCC</text>
<text x="206.4" y="199.8">5V RELAY</text>
</g>
<g font-size="1.8" fill="#00f">
<text x="325.5" y="136.6" transform="rotate(-90 325.5 136.6)">1</text>
<text x="327" y="133.9" transform="rotate(-90 327 133.9)">Vss</text>
<text x="329.1" y="136.6" transform="rotate(-90 329.1 136.6)">2</text>
<text x="330.4" y="133.9" transform="rotate(-90 330.4 133.9)">Vdd</text>
<text x="332.8" y="136.6" transform="rotate(-90 332.8 136.6)">3</text>
<text x="334" y="133.9" transform="rotate(-90 334 133.9)">V0</text>
<text x="336.3" y="136.6" transform="rotate(-90 336.3 136.6)">4</text>
<text x="337.5" y="133.9" transform="rotate(-90 337.5 133.9)">RS</text>
<text x="339.7" y="136.6" transform="rotate(-90 339.7 136.6)">5</text>
<text x="341" y="133.9" transform="rotate(-90 341 133.9)">RW</text>
<text x="343.2" y="136.6" transform="rotate(-90 343.2 136.6)">6</text>
<text x="344.5" y="133.9" transform="rotate(-90 344.5 133.9)">E</text>
<text x="346.7" y="136.6" transform="rotate(-90 346.7 136.6)">7</text>
<text x="347.9" y="133.9" transform="rotate(-90 347.9 133.9)">DB0</text>
<text x="350.2" y="136.6" transform="rotate(-90 350.2 136.6)">8</text>
<text x="351.4" y="133.9" transform="rotate(-90 351.4 133.9)">DB1</text>
<text x="353.7" y="136.6" transform="rotate(-90 353.7 136.6)">9</text>
<text x="355.3" y="133.9" transform="rotate(-90 355.3 133.9)">DB2</text>
<text x="357.3" y="137.5" transform="rotate(-90 357.3 137.5)">10</text>
<text x="358.6" y="133.9" transform="rotate(-90 358.6 133.9)">DB3</text>
<text x="361" y="137.5" transform="rotate(-90 361 137.5)">11</text>
<text x="362.2" y="133.9" transform="rotate(-90 362.2 133.9)">DB4</text>
<text x="364.5" y="137.5" transform="rotate(-90 364.5 137.5)">12</text>
<text x="365.7" y="133.9" transform="rotate(-90 365.7 133.9)">DB5</text>
<text x="368" y="137.5" transform="rotate(-90 368 137.5)">13</text>
<text x="369.2" y="133.9" transform="rotate(-90 369.2 133.9)">DB6</text>
<text x="371.4" y="137.5" transform="rotate(-90 371.4 137.5)">14</text>
<text x="373" y="133.9" transform="rotate(-90 373 133.9)">DB7</text>
<text x="374.9" y="137.5" transform="rotate(-90 374.9 137.5)">15</text>
<text x="376.2" y="133.9" transform="rotate(-90 376.2 133.9)">A</text>
<text x="378.4" y="137.5" transform="rotate(-90 378.4 137.5)">16</text>
<text x="379.6" y="133.9" transform="rotate(-90 379.6 133.9)">K</text>
</g>
</svg>
